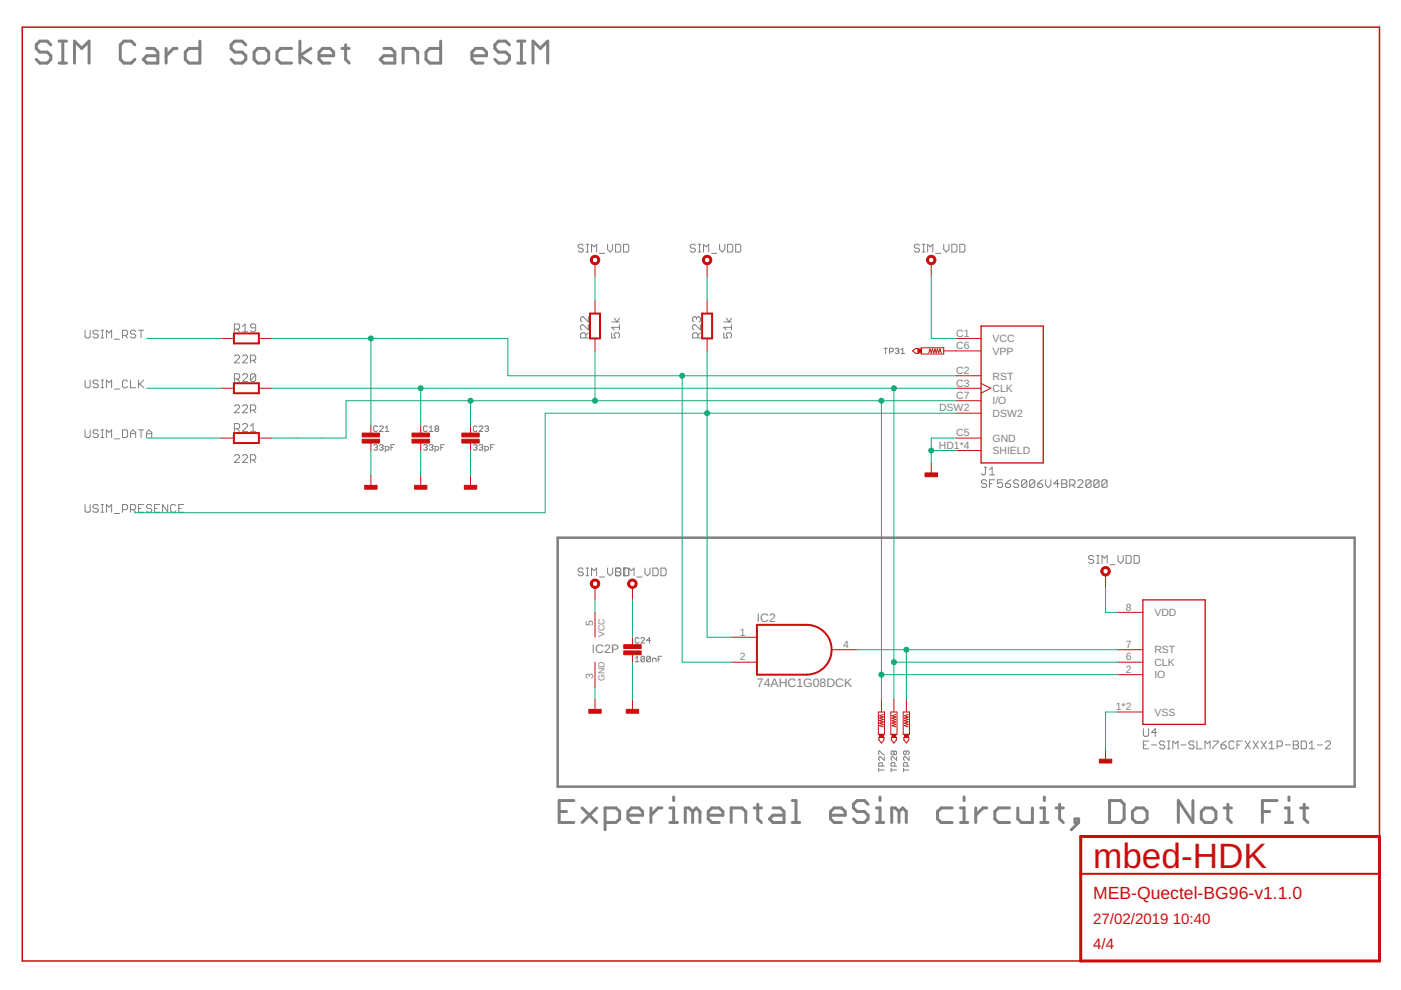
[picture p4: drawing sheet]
<svg xmlns="http://www.w3.org/2000/svg" width="297mm" height="210mm" viewBox="0 0 297 210" stroke-linecap="round" stroke-linejoin="round" font-family="sans-serif">
<g fill="none" stroke="#808080" stroke-width=".63">
<path d="M10.8 9.5l-.8-.8h-1.6l-.7 .8v.8l.7 .7h1.6l.8 .8v.8l-.8 .8h-1.6l-.7-.8M12.5 8.7h1.6M12.5 13.4h1.6M13.3 8.7v4.7M15.8 13.4v-4.7l1.5 1.6 1.6-1.6v4.7M28.6 9.5l-.8-.8h-1.5l-.8 .8v3.1l.8 .8h1.5l.8-.8M31.1 10.3h1.6l.8 .7v2.4h-2.4l-.7-.8 .7-.8h2.4M35.2 10.3v3.1M37.5 10.3h-.7l-1.6 1.5M42.4 8.7v4.7h-2.4l-.7-.8v-1.6l.7-.7h2.4M52.1 9.5l-.8-.8h-1.5l-.8 .8v.8l.8 .7h1.5l.8 .8v.8l-.8 .8h-1.5l-.8-.8M54.6 10.3h1.6l.8 .7v1.6l-.8 .8h-1.6l-.7-.8v-1.6z"/>
<path d="M61.8 10.3h-2.3l-.8 .7v1.6l.8 .8h2.3M63.6 8.7v4.7M65.9 10.3l-2.3 1.5 2.3 1.6M67.6 11.8h3.1v-.8l-.7-.7h-1.6l-.8 .7v1.6l.8 .8h1.6M72.5 10.3h1.5M73.3 9.5v3.1l.7 .8M81.4 10.3h1.5l.8 .7v2.4h-2.3l-.8-.8 .8-.8h2.3M85.5 13.4v-3.1h2.3l.8 .7v2.4M93.4 8.7v4.7h-2.3l-.8-.8v-1.6l.8-.7h2.3M100.1 11.8h3v-.8l-.7-.7h-1.6l-.7 .7v1.6l.7 .8h1.6M108 9.5l-.8-.8h-1.5l-.8 .8v.8l.8 .7h1.5l.8 .8v.8l-.8 .8h-1.5l-.8-.8M109.8 8.7h1.5"/>
<path d="M109.8 13.4h1.5M110.6 8.7v4.7M113 13.4v-4.7l1.6 1.6 1.5-1.6v4.7M118.6 172.1h1.5M121.7 169.7h-3.1v4.7h3.1M123.4 171.3l3.1 3.1M126.5 171.3l-3.1 3.1M128.3 174.4h2.3l.8-.8v-1.5l-.8-.8h-2.3v4.6M133.1 172.8h3.1v-.7l-.7-.8h-1.6l-.8 .8v1.5l.8 .8h1.6M138 171.3v3.1M140.3 171.3h-.7l-1.6 1.5M142 174.4h1.6"/>
<path d="M142 171.3h.8v3.1M142.8 169v.7M146.9 172.1l-.8-.8h-.8v3.1M146.9 172.1v2.3M146.9 172.1l.7-.8 .8 .8v2.3M150.2 172.8h3.1v-.7l-.8-.8h-1.6l-.7 .8v1.5l.7 .8h1.6M155 174.4v-3.1h2.4l.7 .8v2.3M159.9 171.3h1.5M160.7 170.5v3.1l.7 .8M163.9 171.3h1.6l.7 .8v2.3h-2.3l-.8-.8 .8-.8h2.3M168 169.7h.8v4.7M168 174.4h1.5"/>
<path d="M176.1 172.8h3.1v-.7l-.8-.8h-1.5l-.8 .8v1.5l.8 .8h1.5M184 170.5l-.7-.8h-1.6l-.7 .8v.8l.7 .8h1.6l.7 .7v.8l-.7 .8h-1.6l-.7-.8M185.8 174.4h1.6M185.8 171.3h.8v3.1M186.6 169v.7M190.6 172.1l-.8-.8h-.7v3.1M190.6 172.1v2.3M190.6 172.1l.8-.8 .8 .8v2.3M201.9 171.3h-2.3l-.8 .8v1.5l.8 .8h2.3M203.6 174.4h1.6M203.6 171.3h.8v3.1M204.4 169v.7"/>
<path d="M206.9 171.3v3.1M209.2 171.3h-.8l-1.5 1.5M214 171.3h-2.3l-.8 .8v1.5l.8 .8h2.3M215.8 171.3v2.3l.8 .8h2.3v-3.1M220.7 174.4h1.5M220.7 171.3h.7v3.1M221.4 169v.7M223.9 171.3h1.5M224.7 170.5v3.1l.7 .8M227.9 173.6h.8v.8h-.8zM228.7 174.4l-1.6 1.5M235.2 169.7h2.4l.7 .8v3.1l-.7 .8h-2.4z"/>
<path d="M240.1 172.1l.8-.8h1.5l.8 .8v1.5l-.8 .8h-1.5l-.8-.8zM252.9 169.7v4.7l-3.1-4.7v4.7M254.7 172.1l.8-.8h1.5l.8 .8v1.5l-.8 .8h-1.5l-.8-.8zM259.5 171.3h1.6M260.3 170.5v3.1l.8 .8M267.7 172.1h1.5M270.8 169.7h-3.1v4.7M272.5 174.4h1.6M272.5 171.3h.8v3.1M273.3 169v.7M275.8 171.3h1.5M276.5 170.5v3.1l.8 .8"/>
</g>
<path d="M118.2 114h169v52.8h-169z" fill="none" stroke="#808080" stroke-width=".53"/>
<g fill="none" stroke="#808080" stroke-width=".21">
<path d="M123.7 52.1l-.3-.3h-.5l-.3 .3v.2l.3 .3h.5l.3 .3v.3l-.3 .2h-.5l-.3-.2M124.3 51.8h.5M124.3 53.4h.5M124.5 51.8v1.6M125.4 53.4v-1.6l.6 .5 .5-.5v1.6M127.1 53.7h1.1M128.8 51.8v1.1l.5 .5 .6-.5v-1.1M130.5 51.8h.8l.3 .3v1.1l-.3 .2h-.8zM132.2 51.8h.8l.3 .3v1.1l-.3 .2h-.8zM147.4 52.1l-.2-.3h-.6l-.3 .3v.2l.3 .3h.6l.2 .3v.3l-.2 .2h-.6l-.3-.2M148 51.8h.6M148 53.4h.6"/>
<path d="M148.3 51.8v1.6M149.2 53.4v-1.6l.5 .5 .6-.5v1.6M150.9 53.7h1.1M152.6 51.8v1.1l.5 .5 .6-.5v-1.1M154.3 51.8h.8l.3 .3v1.1l-.3 .2h-.8zM156 51.8h.8l.3 .3v1.1l-.3 .2h-.8zM194.9 52.1l-.2-.3h-.6l-.3 .3v.2l.3 .3h.6l.2 .3v.3l-.2 .2h-.6l-.3-.2M195.6 51.8h.5M195.6 53.4h.5M195.8 51.8v1.6M196.7 53.4v-1.6l.5 .5 .6-.5v1.6M198.4 53.7h1.1"/>
<path d="M200.1 51.8v1.1l.5 .5 .6-.5v-1.1M201.8 51.8h.8l.3 .3v1.1l-.3 .2h-.8zM203.5 51.8h.8l.3 .3v1.1l-.3 .2h-.8zM18 70v1.4l.3 .2h.5l.3-.2v-1.4M20.8 70.3l-.2-.3h-.6l-.3 .3v.3l.3 .2h.6l.2 .3v.3l-.2 .2h-.6l-.3-.2M21.4 71.6h.6M21.4 70h.6M21.7 70v1.6M22.6 71.6v-1.6l.5 .6 .6-.6v1.6M24.3 71.9h1.1M26 71.1h.8l.3-.3v-.5l-.3-.3h-.8v1.6M26.5 71.1l.6 .5"/>
<path d="M28.8 70.3l-.3-.3h-.6l-.2 .3v.3l.2 .2h.6l.3 .3v.3l-.3 .2h-.6l-.2-.2M29.4 70h1.1M29.9 70v1.6M49.7 69.8h.8l.3-.3v-.5l-.3-.3h-.8v1.6M49.7 75.6l.3-.3h.5l.3 .3v.2l-1.1 1.1h1.1M50.2 69.8l.6 .5M51.4 75.6l.3-.3h.5l.3 .3v.2l-1.1 1.1h1.1M51.4 79.5l.3-.3h.5l.3 .3v.3l-1.1 1.1h1.1M51.4 69.2l.6-.5v1.6M51.4 70.3h1.1M53.1 76.4h.8l.3-.3v-.5l-.3-.3h-.8v1.6M53.7 76.4l.5 .5"/>
<path d="M54.2 69.5h-.8l-.3-.3v-.2l.3-.3h.5l.3 .3v1.1l-.3 .2h-.5l-.3-.2M54.2 79.5l-.3-.3h-.5l-.3 .3v1.1M54.2 79.5v1.1l-.3 .3h-.5l-.3-.3M54.2 79.5l-1.1 1.1M124.2 71.6v-.8l-.3-.2h-.5l-.3 .2v.8h1.6M124.7 68.9v1.1l-1.1-1.1h-.2l-.3 .2v.6l.3 .3M124.7 67.2v1.1l-1.1-1.1h-.2l-.3 .2v.6l.3 .3M124.7 70.6l-.5 .5M129.7 70.6v1h.8l-.3-.5v-.3l.3-.2h.6l.2 .2v.6l-.2 .2M129.7 68.3h1.6M130.2 67.4l.6 .9 .5-.9M131.3 69.4h-1.6l.5 .6"/>
<path d="M131.3 68.9v1.1M147.7 67.4l-.3-.2h-.3l-.2 .2v.6l.2 .3M147.7 67.4l.3-.2h.2l.3 .2v.6l-.3 .3M147.7 67.4v.3M148 71.6v-.8l-.3-.2h-.6l-.2 .2v.8h1.6M148.5 68.9v1.1l-1.1-1.1h-.3l-.2 .2v.6l.2 .3M148.5 70.6l-.5 .5M153.5 70.6v1h.8l-.3-.8 .3-.2h.5l.3 .2v.6l-.3 .2M153.5 68.3h1.6M154 67.4l.6 .9 .5-.9M155.1 68.9v1.1M155.1 69.4h-1.6l.5 .6"/>
<path d="M187.4 73.8h.8M187.8 73.8v1.2M188.6 74.6h.6l.2-.2v-.4l-.2-.2h-.6v1.2M189.8 74l.2-.2h.4l.2 .2-.2 .4M190.2 74.4h.2M190.4 74.4l.2 .2-.2 .4h-.4l-.2-.2M191 75h.8M191 74.2l.4-.4v1.2M18 80.6v1.3l.3 .3h.5l.3-.3v-1.3M18 91.1v1.4l.3 .3h.5l.3-.3v-1.4M20.8 80.9l-.2-.3h-.6l-.3 .3v.2l.3 .3h.6l.2 .3v.2l-.2 .3h-.6l-.3-.3M20.8 91.4l-.2-.3h-.6l-.3 .3v.3l.3 .2h.6l.2 .3v.3l-.2 .3h-.6l-.3-.3"/>
<path d="M21.4 82.2h.6M21.4 80.6h.6M21.4 92.8h.6M21.4 91.1h.6M21.7 80.6v1.6M21.7 91.1v1.7M22.6 82.2v-1.6l.5 .5 .6-.5v1.6M22.6 92.8v-1.7l.5 .6 .6-.6v1.7M24.3 82.5h1.1M24.3 93h1.1M26 91.1h.8l.3 .3v1.1l-.3 .3h-.8zM27.1 80.9l-.3-.3h-.6l-.2 .3v1l.2 .3h.6l.3-.3"/>
<path d="M27.7 80.6v1.6h1.1M27.7 92.8v-1.1l.5-.6 .6 .6v1.1M27.7 91.9h1.1M29.4 80.6v1.6M29.4 91.1h1.1M29.6 81.4l.9 .8M29.9 91.1v1.7M30.5 80.6l-1.1 1.1M31.1 91.9h1.1M31.1 92.8v-1.1l.5-.6 .6 .6v1.1M49.7 96.7l.3-.3h.5l.3 .3v.3l-1.1 1h1.1M49.7 80.3h.8l.3-.2v-.6l-.3-.3h-.8v1.7"/>
<path d="M49.7 86.1l.3-.2h.5l.3 .2v.3l-1.1 1.1h1.1M49.7 90.9h.8l.3-.3v-.5l-.3-.3h-.8v1.7M50.2 90.9l.6 .6M50.2 80.3l.6 .6M51.4 96.7l.3-.3h.5l.3 .3v.3l-1.1 1h1.1M51.4 86.1l.3-.2h.5l.3 .2v.3l-1.1 1.1h1.1M51.4 90.1l.3-.3h.5l.3 .3v.3l-1.1 1.1h1.1M53.1 97.5h.8l.3-.3v-.5l-.3-.3h-.8v1.6M53.1 87h.8l.3-.3v-.6l-.3-.2h-.8v1.6M53.1 91.5h1.1M53.1 90.4l.6-.6v1.7M53.7 97.5l.5 .5"/>
<path d="M53.7 87l.5 .5M79.2 94.5l.2-.2h.4l.2 .2-.2 .4M79.6 94.9h.2M79.8 94.9l.2 .2-.2 .3h-.4l-.2-.2M80 90.5l-.2-.2h-.4l-.2 .2v.8l.2 .2h.4l.2-.2M80.5 94.5l.2-.2h.3l.2 .2-.2 .4M80.5 90.5l.2-.2h.3l.2 .2v.2l-.7 .8h.7M80.9 94.9h.1M81 94.9l.2 .2-.2 .3h-.3l-.2-.2M81.7 95.4h.6l.1-.2v-.3l-.1-.2h-.6v1.1M81.7 91.5h.7M81.7 90.7l.4-.4v1.2"/>
<path d="M82.9 94.9h.4M83.7 94.3h-.8v1.1M89.8 94.5l.2-.2h.4l.2 .2-.2 .4M90.2 94.9h.2M90.4 94.9l.2 .2-.2 .3h-.4l-.2-.2M90.6 90.5l-.2-.2h-.4l-.2 .2v.8l.2 .2h.4l.2-.2M91 94.5l.2-.2h.4l.2 .2-.2 .4M91 91.5h.8M91 90.7l.4-.4v1.2M91.4 94.9h.2M91.6 94.9l.2 .2-.2 .3h-.4l-.2-.2M92.2 95.4h.6l.2-.2v-.3l-.2-.2h-.6v1.1"/>
<path d="M92.4 90.9l-.2-.2 .2-.4h.4l.2 .2-.2 .4M92.4 90.9l-.2 .2 .2 .4h.4l.2-.2-.2-.4M92.4 90.9h.4M93.5 94.9h.3M94.2 94.3h-.7v1.1M100.4 94.5l.2-.2h.3l.2 .2-.2 .4M100.8 94.9h.1M100.9 94.9l.2 .2-.2 .3h-.3l-.2-.2M101.1 90.5l-.2-.2h-.3l-.2 .2v.8l.2 .2h.3l.2-.2M101.6 94.5l.2-.2h.4l.2 .2-.2 .4M101.6 90.5l.2-.2h.4l.2 .2v.2l-.8 .8h.8M102 94.9h.2"/>
<path d="M102.2 94.9l.2 .2-.2 .3h-.4l-.2-.2M102.8 95.4h.6l.2-.2v-.3l-.2-.2h-.6v1.1M102.8 90.5l.2-.2h.4l.2 .2-.2 .4M103.2 90.9h.2M103.4 90.9l.2 .2-.2 .4h-.4l-.2-.2M104 94.9h.4M104.8 94.3h-.8v1.1M208.7 99.1h.5M208.9 99.1v1.3l-.2 .3h-.3l-.3-.3M209.8 99.6l.6-.5v1.6M18 107v1.3l.3 .3h.5l.3-.3v-1.3M20.8 107.3l-.2-.3h-.6l-.3 .3v.2l.3 .3h.6l.2 .3v.2l-.2 .3h-.6l-.3-.3"/>
<path d="M21.4 108.6h.6M21.4 107h.6M21.7 107v1.6M22.6 108.6v-1.6l.5 .5 .6-.5v1.6M24.3 108.9h1.1M26 108.1h.8l.3-.3v-.5l-.3-.3h-.8v1.6M27.7 108.1h.8l.3-.3v-.5l-.3-.3h-.8v1.6M28.2 108.1l.6 .5M29.4 107.8h.5M30.5 107h-1.1v1.6h1.1M32.2 107.3l-.3-.3h-.6l-.2 .3v.2l.2 .3h.6l.3 .3v.2l-.3 .3h-.6l-.2-.3M32.8 107.8h.5"/>
<path d="M33.9 107h-1.1v1.6h1.1M35.6 107v1.6l-1.1-1.6v1.6M37.3 107.3l-.3-.3h-.6l-.2 .3v1l.2 .3h.6l.3-.3M37.9 107.8h.5M39 107h-1.1v1.6h1.1M209.2 102l-.3-.3h-.5l-.3 .3v.3l.3 .3h.5l.3 .2v.3l-.3 .3h-.5l-.3-.3M209.8 102.6h.5M209.8 100.7h1.1M210.9 101.7h-1.1v1.7M212.6 101.7h-1.1v.9l.5-.3h.3l.3 .3v.5l-.3 .3h-.5l-.3-.3M213.2 102.6h.8l.3 .2v.3l-.3 .3h-.5l-.3-.3zM214.3 101.7l-.6 .3-.5 .6"/>
<path d="M216 102l-.3-.3h-.5l-.3 .3v.3l.3 .3h.5l.3 .2v.3l-.3 .3h-.5l-.3-.3M217.7 102l-.3-.3h-.5l-.3 .3v1.1M217.7 102v1.1l-.3 .3h-.5l-.3-.3M217.7 102l-1.1 1.1M219.4 102l-.3-.3h-.5l-.3 .3v1.1M219.4 102v1.1l-.3 .3h-.5l-.3-.3M219.4 102l-1.1 1.1M220 102.6h.8l.3 .2v.3l-.3 .3h-.5l-.3-.3zM221.1 101.7l-1.1 .9M221.7 101.7v1.1l.5 .6 .6-.6v-1.1M224.5 102.6h-1.1l.8-.9v1.7M225.1 101.7h.8l.3 .3v.3l-.3 .3 .3 .2v.3l-.3 .3h-.8z"/>
<path d="M225.1 102.6h.8M226.8 102.8h.8l.3-.2v-.6l-.3-.3h-.8v1.7M227.4 102.8l.5 .6M228.5 102l.3-.3h.5l.3 .3v.3l-1.1 1.1h1.1M231.3 102l-.3-.3h-.5l-.3 .3v1.1M231.3 102v1.1l-.3 .3h-.5l-.3-.3M231.3 102l-1.1 1.1M231.9 118.1l-.3-.3h-.5l-.3 .3v.2l.3 .3h.5l.3 .3v.3l-.3 .2h-.5l-.3-.2M232.5 117.8h.6M232.5 119.4h.6M232.8 117.8v1.6M233 102l-.3-.3h-.5l-.3 .3v1.1"/>
<path d="M233 102v1.1l-.3 .3h-.5l-.3-.3M233 102l-1.1 1.1M233.6 119.4v-1.6l.6 .5 .5-.5v1.6M234.7 102l-.3-.3h-.5l-.3 .3v1.1M234.7 102v1.1l-.3 .3h-.5l-.3-.3M234.7 102l-1.1 1.1M235.4 119.7h1M237 117.8v1.1l.6 .5 .5-.5v-1.1M238.8 117.8h.8l.2 .3v1.1l-.2 .2h-.8zM240.5 117.8h.8l.3 .3v1.1l-.3 .2h-.8zM123.7 120.7l-.3-.3h-.5l-.3 .3v.3l.3 .3h.5l.3 .2v.3l-.3 .3h-.5l-.3-.3M124.3 120.4h.5"/>
<path d="M124.3 122.1h.5M124.5 120.4v1.7M125.4 122.1v-1.7l.6 .6 .5-.6v1.7M127.1 122.3h1.1M128.8 120.4v1.1l.5 .6 .6-.6v-1.1M130.5 121l.3 .3h.5l.3 .2M130.5 121.8l.3 .3M130.8 120.4l-.3 .3M131.3 120.4l.3 .3M131.6 121.8l-.3 .3M131.6 120.7l-.3-.3h-.8v1.7h.8l.3-.3M131.6 120.7v1.1"/>
<path d="M132.5 120.4v1.7M133.3 120.7l-.3-.3h-.8v1.7h.8l.3-.3M133.3 122.1v-1.7l.6 .6 .5-.6v1.7M134.7 139.6l.4-.5v1.2M135 122.3h1.1M135.5 135.4l-.2-.2h-.4l-.2 .2v.8l.2 .2h.4l.2-.2M135.9 135.4l.2-.2h.4l.2 .2v.2l-.8 .8h.8M136.7 139.3v.8l-.2 .2h-.4l-.2-.2M136.7 139.3l-.2-.2h-.4l-.2 .2v.8M136.7 139.3l-.8 .8M136.7 120.4v1.1l.6 .6 .5-.6v-1.1M137.9 139.3v.8l-.2 .2h-.4l-.2-.2"/>
<path d="M137.9 139.3l-.2-.2h-.4l-.2 .2v.8M137.9 139.3l-.8 .8M137.9 135.8h-.8l.6-.6v1.2M138.4 120.4h.9l.2 .3v1.1l-.2 .3h-.9zM139.6 139.7h.3M140.1 120.4h.8l.3 .3v1.1l-.3 .3h-.8zM140.3 139.1h-.7v1.2M134.7 140.3h.8M138.3 140.3v-.7h.6l.2 .1v.6M189.5 159.4l-.2-.2-.4 .2v.4l.2 .2 .4-.2M189.5 159.4l.2-.2 .4 .2v.4l-.2 .2-.4-.2M189.5 159.4v.4"/>
<path d="M192.2 159.2v.6l-.2 .2-.4-.2v-.4l.2-.2h.8l.1 .2v.4l-.1 .2M242.4 154.5v1.4l.3 .2h.5l.3-.2v-1.4M242.4 157.9h.6M243.5 157.1h-1.1v1.7h1.1M244.1 157.9h1.1M245.2 155.3h-1.1l.8-.8v1.6M246.9 157.4l-.2-.3h-.6l-.3 .3v.3l.3 .2h.6l.2 .3v.3l-.2 .3h-.6l-.3-.3M247.5 157.1h.6M247.5 158.8h.6M247.8 157.1v1.7M248.7 158.8v-1.7l.5 .6 .6-.6v1.7M250.4 157.9h1.1"/>
<path d="M253.2 157.4l-.3-.3h-.6l-.2 .3v.3l.2 .2h.6l.3 .3v.3l-.3 .3h-.6l-.2-.3M253.8 157.1v1.7h1.1M255.5 158.8v-1.7l.5 .6 .6-.6v1.7M257.2 157.1h1.1v.3l-1.1 1.1v.3M258.9 157.9h.8l.3 .3v.3l-.3 .3h-.6l-.2-.3zM260 157.1l-.6 .3-.5 .5M261.7 157.4l-.3-.3h-.5l-.3 .3v1.1l.3 .3h.5l.3-.3M262.3 157.9h.5M263.4 157.1h-1.1v1.7M264 157.1l1.1 1.7M265.1 157.1l-1.1 1.7M265.7 157.1l1.1 1.7"/>
<path d="M266.8 157.1l-1.1 1.7M267.4 157.1l1.1 1.7M268.5 157.1l-1.1 1.7M269.1 158.8h1.1M269.1 157.7l.5-.6v1.7M270.8 158.2h.8l.3-.3v-.5l-.3-.3h-.8v1.7M272.5 157.9h1.1M274.2 157.1h.8l.3 .3v.3l-.3 .2 .3 .3v.3l-.3 .3h-.8zM274.2 157.9h.8M275.9 157.1h.8l.3 .3v1.1l-.3 .3h-.8zM277.6 158.8h1.1M277.6 157.7l.6-.6v1.7"/>
<path d="M279.3 157.9h1.1M281 157.4l.3-.3h.5l.3 .3v.3l-1.1 1.1h1.1M186.3 163.3h1.2M186.3 160v-.8h.2l.8 .8h.2M186.3 162.9v.8M187.1 162.4v-.5l-.2-.2h-.4l-.2 .2v.5h1.2M187.5 160.4v.8l-.8-.8-.4 .2v.4l.2 .2M188.9 163.3h1.2M188.9 162.9v.8M189.7 162.4v-.5l-.2-.2h-.4l-.2 .2v.5h1.2M190.1 160.4v.8l-.8-.8-.4 .2v.4l.2 .2M191.6 163.3h1.1"/>
<path d="M191.6 162.9v.8M192.4 162.4v-.5l-.2-.2h-.4l-.2 .2v.5h1.1M192.7 160.4v.8l-.7-.8-.4 .2v.4l.2 .2"/>
</g>
<path d="M292.5 177.4v-171.6h-287.8v198h224.4" fill="none" stroke="#c90d0c" stroke-width=".32"/>
<path d="M229.1 177.4h63.4v26.4h-63.4z" fill="none" stroke="#c90d0c" stroke-width=".63"/>
<path d="M49.6 70.7h5.3v2.1h-5.3zM125.1 66.5h2.1v5.3h-2.1zM148.9 66.5h2.1v5.3h-2.1zM49.6 91.8h5.3v2.1h-5.3zM49.6 81.3h5.3v2.1h-5.3zM160.5 132.5h10.5a5.3 5.3 0 0 1 5.3 5.3 5.3 5.3 0 0 1-5.3 5.2h-10.5zM229.1 185.3h63.4" fill="none" stroke="#c90d0c" stroke-width=".42"/>
<g fill="none" stroke="#c90d0c" stroke-width=".21">
<path d="M126.2 55.9v2.7M149.9 55.9v2.7M197.4 55.9v2.7M47 71.8h2.6M54.9 71.8h2.6M126.2 63.8v2.7M126.2 71.8v2.6M149.9 63.8v2.7M149.9 71.8v2.6M193.5 74.4l.6-.5h.6v1h-.6zM195.3 73.7h4.8v1.4h-4.8zM196.9 74.8l.3-.8 .2 .8 .3-.8 .3 .8 .2-.8 .3 .8 .3-.8 .2 .8 .3-.8 .3 .8"/>
<path d="M200.1 74.4h7.9M202.7 71.8h5.3M202.7 79.7h5.3M47 82.3h2.6M47 92.9h2.6M54.9 82.3h2.6M54.9 92.9h2.6M78.6 90.2v1.6M78.6 93.9v1.6M89.2 90.2v1.6M89.2 93.9v1.6M99.8 90.2v1.6"/>
<path d="M99.8 93.9v1.6M197.4 98.1v2.7M202.7 82.3h5.3M202.7 85h5.3M202.7 92.9h5.3M202.7 95.5h5.3M202.7 87.6h5.3M208 81.3l2.1 1-2.1 1.1M78.6 100.8v2.6M89.2 100.8v2.6M99.8 100.8v2.6M126.2 124.6v2.6"/>
<path d="M126.2 129.8v5.3M134.1 124.6v2.6M134.1 135.1v1.6M134.1 138.8v1.6M155.2 135.1h5.3M176.3 137.8h5.3M234.4 121.9v2.7M237 129.8h5.3M237 137.8h5.3M126.2 140.4v5.3M126.2 148.3v2.7M134.1 148.3v2.7"/>
<path d="M155.2 140.4h5.3M186.2 151h1.3v4.7h-1.3zM186.4 156.4h1v.5l-.5 .6-.5-.6zM186.9 148.3v2.7M187.3 151.5l-.8 .2 .8 .3-.8 .3 .8 .2-.8 .3 .8 .3-.8 .2 .8 .3-.8 .3 .8 .2M188.9 151h1.3v4.7h-1.3zM189 156.4h1.1v.5l-.6 .6-.5-.6zM189.5 148.3v2.7M189.9 151.5l-.8 .2 .8 .3-.8 .3 .8 .2-.8 .3 .8 .3-.8 .2 .8 .3-.8 .3 .8 .2M191.5 151h1.3v4.7h-1.3zM191.6 156.4h1.1v.5l-.5 .6-.6-.6zM192.2 148.3v2.7"/>
<path d="M192.6 151.5l-.8 .2 .8 .3-.8 .3 .8 .2-.8 .3 .8 .3-.8 .2 .8 .3-.8 .3 .8 .2M234.4 158.9v2.6M237 151h5.3M237 140.4h5.3M237 143h5.3"/>
</g>
<path d="M208 69.1h13.2v29h-13.2zM242.3 127.2h13.2v26.4h-13.2z" fill="none" stroke="#c90d0c" stroke-width=".28"/>
<g fill="#c90d0c" stroke="#c90d0c" stroke-width=".21">
<path d="M233.1 161h2.6v.8h-2.6z"/>
<path d="M196.1 100.3h2.7v.8h-2.7z"/>
<path d="M76.8 91.8h3.7v.8h-3.7z"/>
<path d="M76.8 93.1h3.7v.8h-3.7z"/>
<path d="M87.4 91.8h3.6v.8h-3.6z"/>
<path d="M87.4 93.1h3.6v.8h-3.6z"/>
<path d="M97.9 91.8h3.7v.8h-3.7z"/>
<path d="M97.9 93.1h3.7v.8h-3.7z"/>
<path d="M77.3 102.9h2.6v.8h-2.6z"/>
<path d="M87.9 102.9h2.6v.8h-2.6z"/>
<path d="M98.4 102.9h2.7v.8h-2.7z"/>
<path d="M124.8 150.4h2.7v.8h-2.7z"/>
<path d="M132.2 136.7h3.7v.8h-3.7z"/>
<path d="M132.2 138h3.7v.8h-3.7z"/>
<path d="M132.8 150.4h2.6v.8h-2.6z"/>
<path d="M194.7 74h.6v.8h-.6z"/>
<path d="M186.5 155.7h.8v.7h-.8z"/>
<path d="M189.1 155.7h.8v.7h-.8z"/>
<path d="M191.8 155.7h.8v.7h-.8z"/>
</g>
<g fill="#c90d0c" stroke="#c90d0c" stroke-width=".21">
<path d="M125.3 54.5a1 1 0 0 1 1.7 0 1 1 0 0 1-.5 1.6 1 1 0 0 1-1.3-1h.4a.58 .58 0 0 1 .8-.5 .58 .58 0 0 1 .1 1 .58 .58 0 0 1-.9-.3v-.2h-.4z" fill-rule="evenodd"/>
<path d="M149.3 54.3a1 1 0 0 1 1.5 .4 1 1 0 0 1-.6 1.4 1 1 0 0 1-1.3-1h.4a.58 .58 0 0 1 .8-.6 .58 .58 0 0 1 .2 1 .58 .58 0 0 1-.9-.2l-.1-.2h-.4z" fill-rule="evenodd"/>
<path d="M196.8 54.3a1 1 0 0 1 1.6 .4 1 1 0 0 1-.7 1.4 1 1 0 0 1-1.3-1h.5a.58 .58 0 0 1 .8-.5 .58 .58 0 0 1 .1 1 .58 .58 0 0 1-.9-.3v-.2h-.5z" fill-rule="evenodd"/>
<path d="M233.8 120.3a1 1 0 0 1 1.5 .4 1 1 0 0 1-.7 1.4 1 1 0 0 1-1.2-1h.4a.58 .58 0 0 1 .9-.5 .58 .58 0 0 1 .1 1 .58 .58 0 0 1-1-.3v-.2h-.4z" fill-rule="evenodd"/>
<path d="M133.3 123.2a1.01 1.01 0 0 1 1.6 0 1.01 1.01 0 0 1-.5 1.5 1.01 1.01 0 0 1-1.3-.9h.4a.59 .59 0 0 1 .9-.5 .59 .59 0 0 1 .1 .9 .59 .59 0 0 1-1-.2v-.2h-.4z" fill-rule="evenodd"/>
<path d="M125.3 123.2a1 1 0 0 1 1.7 0 1 1 0 0 1-.5 1.5 1 1 0 0 1-1.3-.9h.4a.58 .58 0 0 1 .8-.5 .58 .58 0 0 1 .1 .9 .58 .58 0 0 1-.9-.2v-.2h-.4z" fill-rule="evenodd"/>
</g>
<g fill="none" stroke="#0dab76" stroke-width=".21">
<path d="M126.2 58.6v5.2M149.9 58.6v5.2M197.4 58.6v13.2h5.3M31.1 71.8h15.9M57.5 71.8h50.2v7.9h95M78.6 71.8v18.4M126.2 74.4v10.6M144.6 79.7v60.7h10.6M149.9 74.4v60.7h5.3M31.1 92.9h15.9M31.1 82.3h15.9M57.5 82.3h145.2"/>
<path d="M78.6 95.5v5.3M89.2 82.3v7.9M89.2 95.5v5.3M99.8 85v5.2M99.8 95.5v5.3M186.9 85v63.3M189.5 82.3v66M197.4 95.5h5.3M202.7 85h-129.3v7.9h-15.9M202.7 92.9h-5.3v5.2M202.7 87.6h-87.1v21.1h-87.1M126.2 127.2v2.6"/>
<path d="M134.1 127.2v7.9M181.6 137.8h55.4M192.2 137.8v10.5M234.4 124.6v5.2h2.6M126.2 145.7v2.6M134.1 140.4v7.9M186.9 143h50.1M189.5 140.4h47.5M237 151h-2.6v7.9"/>
</g>
<g fill="#0dab76" stroke="#0dab76" stroke-width=".21">
<circle cx="197.4" cy="95.5" r=".53"/>
<circle cx="78.6" cy="71.8" r=".53"/>
<circle cx="144.6" cy="79.7" r=".53"/>
<circle cx="89.2" cy="82.3" r=".53"/>
<circle cx="189.5" cy="82.3" r=".53"/>
<circle cx="189.5" cy="140.4" r=".53"/>
<circle cx="99.8" cy="85" r=".53"/>
<circle cx="186.9" cy="85" r=".53"/>
<circle cx="126.2" cy="85" r=".53"/>
<circle cx="186.9" cy="143" r=".53"/>
<circle cx="192.2" cy="137.8" r=".53"/>
<circle cx="149.9" cy="87.6" r=".53"/>
</g>
<text font-size="7.5" fill="#c90d0c" x="231.8" y="184">mbed-HDK</text>
<text font-size="3.7" fill="#c90d0c" x="231.8" y="190.6">MEB-Quectel-BG96-v1.1.0</text>
<g font-size="3.2" fill="#c90d0c">
<text x="231.8" y="195.8">27/02/2019</text>
<text x="248.7" y="195.8">10:40</text>
<text x="231.8" y="201.1">4/4</text>
</g>
<g font-size="2.6" fill="#808080">
<text x="160.5" y="131.8">IC2</text>
<text x="125.5" y="138.4">IC2P</text>
<text x="160.5" y="145.7">74AHC1G08DCK</text>
</g>
<g font-size="2.2" fill="#808080">
<text x="202.7" y="71.4">C1</text>
<text x="202.7" y="74">C6</text>
<text x="210.4" y="72.6">VCC</text>
<text x="210.4" y="75.2">VPP</text>
<text x="202.7" y="79.3">C2</text>
<text x="202.7" y="82">C3</text>
<text x="210.4" y="80.5">RST</text>
<text x="210.4" y="83.1">CLK</text>
<text x="199.1" y="87.2">DSW2</text>
<text x="202.7" y="84.6">C7</text>
<text x="210.4" y="85.8">I/O</text>
<text x="210.4" y="88.4">DSW2</text>
<text x="199" y="95.1">HD1*4</text>
<text x="202.7" y="92.5">C5</text>
<text x="210.4" y="93.7">GND</text>
<text x="210.4" y="96.3">SHIELD</text>
<text x="238.7" y="129.5">8</text>
<text x="244.8" y="130.6">VDD</text>
<text x="125.8" y="132.7" transform="rotate(-90 125.8 132.7)">5</text>
<text x="156.8" y="134.7">1</text>
<text x="178.8" y="137.4">4</text>
<text x="238.7" y="137.4">7</text>
<text x="156.8" y="140">2</text>
<text x="238.7" y="140">6</text>
<text x="238.7" y="142.7">2</text>
<text x="244.8" y="138.5">RST</text>
<text x="244.8" y="141.2">CLK</text>
<text x="244.8" y="143.8">IO</text>
<text x="125.8" y="144.1" transform="rotate(-90 125.8 144.1)">3</text>
<text x="236.6" y="150.6">1*2</text>
<text x="244.8" y="151.7">VSS</text>
</g>
<g font-size="1.9" fill="#808080">
<text x="128.1" y="135.1" transform="rotate(-90 128.1 135.1)">VCC</text>
<text x="128.1" y="144.4" transform="rotate(-90 128.1 144.4)">GND</text>
</g>
</svg>
